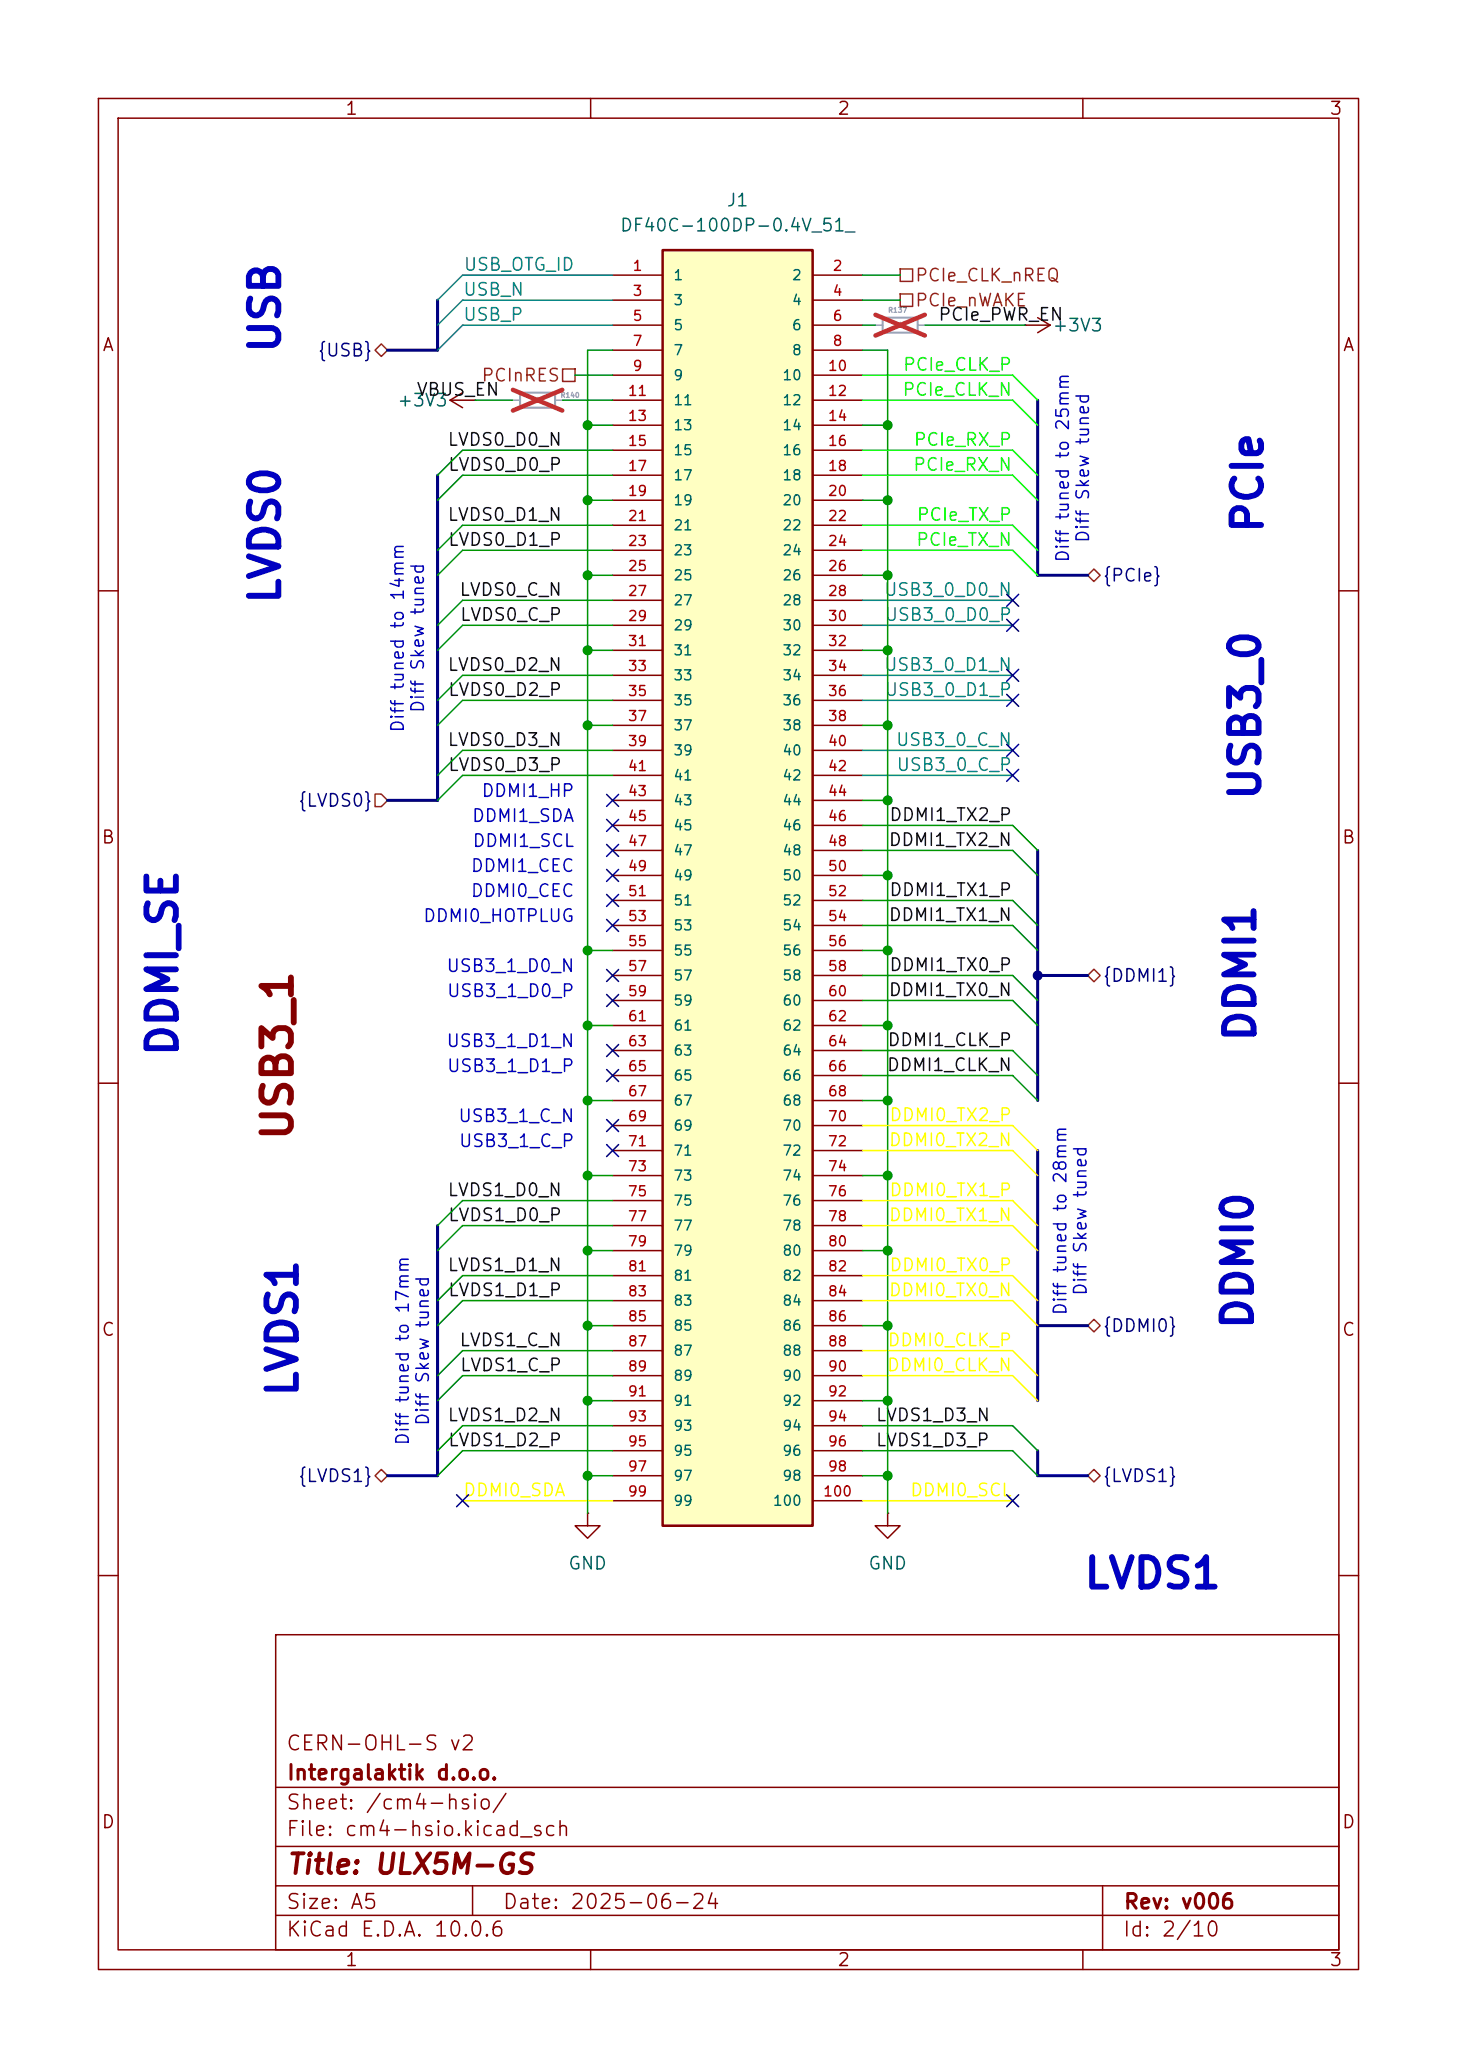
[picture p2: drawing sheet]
<svg xmlns="http://www.w3.org/2000/svg" width="148mm" height="210mm" viewBox="0 0 148 210" stroke-linecap="round" stroke-linejoin="round" font-family="sans-serif">
<g fill="none" stroke="#840000" stroke-width=".15">
<path d="M10 10h128v190h-128zM12 12h124v186h-124zM60 10v2M110 10v2M10 60h2M136 60h2M10 110h2M136 110h2M90.2 153.7v1.2h1.2l-1.2 1.3-1.3-1.3h1.3M90.2 153.7h.1M10 160h2M28 166h108v32h-108z"/>
<path d="M136 160h2M28 194.5h108M28 191.5h108M28 187.5h108M28 181.5h108M48 191.5v3M60 198v2M110 198v2M112 191.5v6.5"/>
</g>
<path d="M52.8 39.9h3.6v1.5h-3.6z" fill="none" stroke="#a1a1a1" stroke-width=".2"/>
<path d="M52.1 40.6h.7M56.4 40.6h.7" fill="none" stroke="#a1a1a1" stroke-width=".15"/>
<path d="M52.1 39.6l5 2.1M57.1 39.6l-5 2.1" fill="none" stroke="#e12e31" stroke-width=".46"/>
<path d="M67.3 25.4h15.2v129.5h-15.2z" fill="#ffffc2"/>
<path d="M67.3 25.4h15.2v129.5h-15.2z" fill="none" stroke="#840000" stroke-width=".25"/>
<g fill="none" stroke="#840000" stroke-width=".15">
<path d="M47 39.9l-1.3 .7M62.2 27.9h5.1M62.2 30.5h5.1M62.2 33h5.1M62.2 35.6h5.1M62.2 38.1h5.1M82.5 27.9h5.1M82.5 30.5h5.1M82.5 33h5.1M82.5 35.6h5.1M82.5 38.1h5.1M104.1 33h.1"/>
<path d="M104.1 33h2.6M105.4 32.3l1.3 .7M106.7 33l-1.3 .8M45.7 40.6h2.6M45.7 40.6l1.3 .8M48.3 40.6h.1M62.2 40.6h5.1M62.2 43.2h5.1M62.2 45.7h5.1M62.2 48.3h5.1M62.2 50.8h5.1M62.2 53.3h5.1"/>
<path d="M62.2 55.9h5.1M62.2 58.4h5.1M82.5 40.6h5.1M82.5 43.2h5.1M82.5 45.7h5.1M82.5 48.3h5.1M82.5 50.8h5.1M82.5 53.3h5.1M82.5 55.9h5.1M82.5 58.4h5.1M62.2 61h5.1M62.2 63.5h5.1"/>
<path d="M62.2 66h5.1M62.2 68.6h5.1M62.2 71.1h5.1M62.2 73.7h5.1M62.2 76.2h5.1M62.2 78.7h5.1M82.5 61h5.1M82.5 63.5h5.1M82.5 66h5.1M82.5 68.6h5.1M82.5 71.1h5.1M82.5 73.7h5.1"/>
<path d="M82.5 76.2h5.1M82.5 78.7h5.1M62.2 81.3h5.1M62.2 83.8h5.1M62.2 86.4h5.1M62.2 88.9h5.1M62.2 91.4h5.1M62.2 94h5.1M62.2 96.5h5.1M62.2 99.1h5.1M82.5 81.3h5.1M82.5 83.8h5.1"/>
<path d="M82.5 86.4h5.1M82.5 88.9h5.1M82.5 91.4h5.1M82.5 94h5.1M82.5 96.5h5.1M82.5 99.1h5.1M62.2 101.6h5.1M62.2 104.1h5.1M62.2 106.7h5.1M62.2 109.2h5.1M62.2 111.8h5.1M62.2 114.3h5.1"/>
<path d="M62.2 116.8h5.1M62.2 119.4h5.1M82.5 101.6h5.1M82.5 104.1h5.1M82.5 106.7h5.1M82.5 109.2h5.1M82.5 111.8h5.1M82.5 114.3h5.1M82.5 116.8h5.1M82.5 119.4h5.1M62.2 121.9h5.1M62.2 124.5h5.1"/>
<path d="M62.2 127h5.1M62.2 129.5h5.1M62.2 132.1h5.1M62.2 134.6h5.1M62.2 137.2h5.1M62.2 139.7h5.1M82.5 121.9h5.1M82.5 124.5h5.1M82.5 127h5.1M82.5 129.5h5.1M82.5 132.1h5.1M82.5 134.6h5.1"/>
<path d="M82.5 137.2h5.1M82.5 139.7h5.1M59.7 153.7v1.2h1.3l-1.3 1.3-1.3-1.3h1.3M59.7 153.7h.1M62.2 142.2h5.1M62.2 144.8h5.1M62.2 147.3h5.1M62.2 149.9h5.1M62.2 152.4h5.1M82.5 142.2h5.1M82.5 144.8h5.1M82.5 147.3h5.1"/>
<path d="M82.5 149.9h5.1M82.5 152.4h5.1"/>
</g>
<path d="M89.7 32.3h3.5v1.5h-3.5z" fill="none" stroke="#a1a1a1" stroke-width=".2"/>
<path d="M88.9 33h.8M93.2 33h.8" fill="none" stroke="#a1a1a1" stroke-width=".15"/>
<path d="M88.9 32l5 2.1M93.9 32l-5 2.1" fill="none" stroke="#e12e31" stroke-width=".46"/>
<path d="M38.1 35.6l.6-.7 .7 .7-.7 .6zM57.1 37.5h1.3v1.2h-1.3zM91.4 27.3h1.3v1.3h-1.3zM91.4 29.8h1.3v1.3h-1.3zM110.5 58.4l.6-.6 .7 .6-.7 .7zM38.1 80.6h.6l.7 .7-.7 .6h-.6zM110.5 99.1l.6-.7 .7 .7-.7 .6zM110.5 134.6l.6-.6 .7 .6-.7 .7zM38.7 149.2l.7 .7-.7 .6-.6-.6zM110.5 149.9l.6-.7 .7 .7-.7 .6z" fill="none" stroke="#725600" stroke-width=".15"/>
<path d="M44.4 30.5v5.1h-5M44.4 48.3v33h-5M105.4 40.6v17.8h5.1M105.4 86.4v25.4M105.4 99.1h5.1M105.4 116.8v25.4M44.4 124.5v25.4h-5M105.4 134.6h5.1M105.4 147.3v2.6h5.1" fill="none" stroke="#000084" stroke-width=".3"/>
<g fill="none" stroke="#009600" stroke-width=".15">
<path d="M58.4 38.1h3.8M62.2 35.6h-2.5v118.1M87.6 33h1.3M87.6 35.6h2.6v118.1M87.6 27.9h3.8M87.6 30.5h3.8M94 33h10.1M48.3 40.6h3.8M57.1 40.6h5.1M59.7 43.2h2.5M59.7 50.8h2.5M59.7 58.4h2.5"/>
<path d="M62.2 45.7h-15.2l-2.6 2.6M62.2 53.3h-15.2l-2.6 2.6M62.2 55.9h-15.2l-2.6 2.5M62.2 48.3h-15.2l-2.6 2.5M87.6 43.2h2.6M87.6 50.8h2.6M87.6 58.4h2.6M59.7 73.7h2.5M59.7 66h2.5M62.2 68.6h-15.2l-2.6 2.5M62.2 61h-15.2l-2.6 2.5M62.2 78.7h-15.2l-2.6 2.6"/>
<path d="M62.2 76.2h-15.2l-2.6 2.5M62.2 71.1h-15.2l-2.6 2.6M62.2 63.5h-15.2l-2.6 2.5M87.6 73.7h2.6M87.6 66h2.6M59.7 96.5h2.5M87.6 99.1h15.3l2.5 2.5M87.6 81.3h2.6M87.6 96.5h2.6M87.6 88.9h2.6M87.6 86.4h15.3l2.5 2.5M87.6 91.4h15.3l2.5 2.6"/>
<path d="M87.6 83.8h15.3l2.5 2.6M87.6 94h15.3l2.5 2.5M59.7 104.1h2.5M59.7 119.4h2.5M59.7 111.8h2.5M87.6 101.6h15.3l2.5 2.5M87.6 106.7h15.3l2.5 2.5M87.6 104.1h2.6M87.6 119.4h2.6M87.6 111.8h2.6M87.6 109.2h15.3l2.5 2.6M59.7 127h2.5"/>
<path d="M59.7 134.6h2.5M62.2 121.9h-15.2l-2.6 2.6M62.2 124.5h-15.2l-2.6 2.5M62.2 129.5h-15.2l-2.6 2.6M62.2 132.1h-15.2l-2.6 2.5M62.2 139.7h-15.2l-2.6 2.5M62.2 137.2h-15.2l-2.6 2.5M87.6 127h2.6M87.6 134.6h2.6M59.7 149.9h2.5M59.7 142.2h2.5M62.2 144.8h-15.2l-2.6 2.5"/>
<path d="M62.2 147.3h-15.2l-2.6 2.6M87.6 144.8h15.3l2.5 2.5M87.6 147.3h15.3l2.5 2.6M87.6 149.9h2.6M87.6 142.2h2.6"/>
</g>
<path d="M87.6 38.1h15.3l2.5 2.5M87.6 53.3h15.3l2.5 2.6M87.6 55.9h15.3l2.5 2.5M87.6 48.3h15.3l2.5 2.5M87.6 45.7h15.3l2.5 2.6M87.6 40.6h15.3l2.5 2.6" fill="none" stroke="#0f0" stroke-width=".15"/>
<path d="M62.2 27.9h-15.2l-2.6 2.6M62.2 30.5h-15.2l-2.6 2.5M62.2 33h-15.2l-2.6 2.6M87.6 78.7h15.3M87.6 76.2h15.3M87.6 63.5h15.3M87.6 61h15.3M87.6 68.6h15.3M87.6 71.1h15.3" fill="none" stroke="#008484" stroke-width=".15"/>
<path d="M87.6 116.8h15.3l2.5 2.6M87.6 114.3h15.3l2.5 2.5M87.6 139.7h15.3l2.5 2.5M87.6 137.2h15.3l2.5 2.5M87.6 121.9h15.3l2.5 2.6M87.6 124.5h15.3l2.5 2.5M87.6 132.1h15.3l2.5 2.5M87.6 129.5h15.3l2.5 2.6M47 152.4h15.2M87.6 152.4h15.3" fill="none" stroke="#ff0" stroke-width=".15"/>
<g fill="none" stroke="#000084" stroke-width=".15">
<path d="M102.3 78.1l1.2 1.2M102.3 68l1.2 1.2M102.3 75.6l1.2 1.2M102.3 70.5l1.2 1.2M102.3 62.9l1.2 1.2M102.3 60.4l1.2 1.2M103.5 78.1l-1.2 1.2M103.5 68l-1.2 1.2M103.5 75.6l-1.2 1.2M103.5 70.5l-1.2 1.2M103.5 62.9l-1.2 1.2M103.5 60.4l-1.2 1.2"/>
<path d="M61.6 90.8l1.2 1.2M61.6 93.4l1.2 1.2M61.6 98.5l1.2 1.2M61.6 83.2l1.2 1.2M61.6 88.3l1.2 1.2M61.6 85.8l1.2 1.2M61.6 80.7l1.2 1.2M62.8 90.8l-1.2 1.2M62.8 93.4l-1.2 1.2M62.8 98.5l-1.2 1.2M62.8 83.2l-1.2 1.2M62.8 88.3l-1.2 1.2"/>
<path d="M62.8 85.8l-1.2 1.2M62.8 80.7l-1.2 1.2M61.6 116.2l1.2 1.2M61.6 113.7l1.2 1.2M61.6 101l1.2 1.2M61.6 106.1l1.2 1.2M61.6 108.6l1.2 1.2M62.8 116.2l-1.2 1.2M62.8 108.6l-1.2 1.2M62.8 113.7l-1.2 1.2M62.8 101l-1.2 1.2M62.8 106.1l-1.2 1.2"/>
<path d="M46.4 151.8l1.2 1.2M47.6 151.8l-1.2 1.2M102.3 151.8l1.2 1.2M103.5 151.8l-1.2 1.2"/>
</g>
<g fill="#009600" stroke="#009600" stroke-width=".1">
<circle cx="90.2" cy="149.9" r=".46"/>
<circle cx="90.2" cy="142.2" r=".46"/>
<circle cx="59.7" cy="96.5" r=".46"/>
<circle cx="59.7" cy="111.8" r=".46"/>
<circle cx="59.7" cy="104.1" r=".46"/>
<circle cx="90.2" cy="104.1" r=".46"/>
<circle cx="59.7" cy="127" r=".46"/>
<circle cx="59.7" cy="119.4" r=".46"/>
<circle cx="59.7" cy="142.2" r=".46"/>
<circle cx="90.2" cy="111.8" r=".46"/>
<circle cx="90.2" cy="134.6" r=".46"/>
<circle cx="90.2" cy="127" r=".46"/>
<circle cx="90.2" cy="119.4" r=".46"/>
<circle cx="59.7" cy="149.9" r=".46"/>
<circle cx="59.7" cy="134.6" r=".46"/>
<circle cx="59.7" cy="66" r=".46"/>
<circle cx="59.7" cy="73.7" r=".46"/>
<circle cx="90.2" cy="66" r=".46"/>
<circle cx="90.2" cy="58.4" r=".46"/>
<circle cx="59.7" cy="43.2" r=".46"/>
<circle cx="59.7" cy="50.8" r=".46"/>
<circle cx="59.7" cy="58.4" r=".46"/>
<circle cx="90.2" cy="73.7" r=".46"/>
<circle cx="90.2" cy="81.3" r=".46"/>
<circle cx="90.2" cy="88.9" r=".46"/>
<circle cx="90.2" cy="96.5" r=".46"/>
<circle cx="90.2" cy="43.2" r=".46"/>
<circle cx="90.2" cy="50.8" r=".46"/>
</g>
<circle cx="105.4" cy="99.1" r=".46" fill="#000084" stroke="#000084" stroke-width=".1"/>
<g font-size="3" fill="#0000c2">
<text x="29.2" y="36" transform="rotate(-90 29.2 36)">USB</text>
<text x="129" y="54.3" transform="rotate(-90 129 54.3)">PCIe</text>
<text x="29.2" y="61.5" transform="rotate(-90 29.2 61.5)">LVDS0</text>
<text x="128.8" y="81.4" transform="rotate(-90 128.8 81.4)">USB3_0</text>
<text x="18.8" y="107.5" transform="rotate(-90 18.8 107.5)">DDMI_SE</text>
<text x="128.2" y="106" transform="rotate(-90 128.2 106)">DDMI1</text>
<text x="128" y="135.2" transform="rotate(-90 128 135.2)">DDMI0</text>
<text x="31" y="142" transform="rotate(-90 31 142)">LVDS1</text>
<text x="109.9" y="162">LVDS1</text>
</g>
<text font-size="3" fill="#840000" x="30.5" y="116" transform="rotate(-90 30.5 116)">USB3_1</text>
<text font-size="2" fill="#840000" x="29" y="190.8">Title: ULX5M-GS</text>
<g font-size="1.5" fill="#840000">
<text x="29" y="178.1">CERN-OHL-S v2</text>
<text x="29" y="184.1">Sheet: /cm4-hsio/</text>
<text x="29.1" y="181.1">Intergalaktik d.o.o.</text>
<text x="29" y="186.8">File: cm4-hsio.kicad_sch</text>
<text x="29" y="197">KiCad E.D.A. 10.0.6</text>
<text x="29" y="194.2">Size: A5</text>
<text x="51" y="194.2">Date: 2025-06-24</text>
<text x="114" y="197">Id: 2/10</text>
<text x="114.1" y="194.2">Rev: v006</text>
</g>
<g font-size="1.3" fill="#840000">
<text x="35" y="12">1</text>
<text x="85" y="12">2</text>
<text x="135" y="12">3</text>
<text x="10.3" y="36">A</text>
<text x="136.3" y="36">A</text>
<text x="10.2" y="86">B</text>
<text x="136.2" y="86">B</text>
<text x="10.2" y="136">C</text>
<text x="136.2" y="136">C</text>
<text x="10.2" y="186">D</text>
<text x="136.2" y="186">D</text>
<text x="35" y="200">1</text>
<text x="85" y="200">2</text>
<text x="135" y="200">3</text>
</g>
<g font-size="1.3" fill="#006464">
<text x="62.9" y="23.8">DF40C-100DP-0.4V_51_</text>
<text x="73.7" y="21.3">J1</text>
<text x="106.8" y="34">+3V3</text>
<text x="40.3" y="41.6">+3V3</text>
<text x="57.6" y="159.7">GND</text>
<text x="88.1" y="159.7">GND</text>
</g>
<g font-size="1.3" fill="#008484">
<text x="47" y="27.8">USB_OTG_ID</text>
<text x="47" y="30.4">USB_N</text>
<text x="47" y="32.9">USB_P</text>
<text x="89.7" y="60.8">USB3_0_D0_N</text>
<text x="89.8" y="63.4">USB3_0_D0_P</text>
<text x="89.7" y="68.5">USB3_0_D1_N</text>
<text x="89.8" y="71">USB3_0_D1_P</text>
<text x="90.9" y="76.1">USB3_0_C_N</text>
<text x="91" y="78.6">USB3_0_C_P</text>
</g>
<g font-size="1.3" fill="#725600">
<text x="92.9" y="28.9">PCIe_CLK_nREQ</text>
<text x="92.9" y="31.4">PCIe_nWAKE</text>
<text x="48.8" y="39.1">PCInRES</text>
</g>
<g font-size="1.3" fill="#0f0f0f">
<text x="95.2" y="32.9">PCIe_PWR_EN</text>
<text x="42.2" y="40.5">VBUS_EN</text>
<text x="45.4" y="45.6">LVDS0_D0_N</text>
<text x="45.4" y="53.2">LVDS0_D1_N</text>
<text x="45.4" y="48.1">LVDS0_D0_P</text>
<text x="45.4" y="55.8">LVDS0_D1_P</text>
<text x="46.6" y="60.8">LVDS0_C_N</text>
<text x="46.6" y="63.4">LVDS0_C_P</text>
<text x="45.4" y="68.5">LVDS0_D2_N</text>
<text x="45.4" y="71">LVDS0_D2_P</text>
<text x="45.4" y="76.1">LVDS0_D3_N</text>
<text x="45.4" y="78.6">LVDS0_D3_P</text>
<text x="90.2" y="83.7">DDMI1_TX2_P</text>
<text x="90.2" y="86.2">DDMI1_TX2_N</text>
<text x="90.2" y="93.9">DDMI1_TX1_N</text>
<text x="90.2" y="91.3">DDMI1_TX1_P</text>
<text x="90.2" y="101.5">DDMI1_TX0_N</text>
<text x="90.2" y="98.9">DDMI1_TX0_P</text>
<text x="90.1" y="106.6">DDMI1_CLK_P</text>
<text x="90" y="109.1">DDMI1_CLK_N</text>
<text x="45.4" y="121.8">LVDS1_D0_N</text>
<text x="45.4" y="124.3">LVDS1_D0_P</text>
<text x="45.4" y="129.4">LVDS1_D1_N</text>
<text x="45.4" y="132">LVDS1_D1_P</text>
<text x="46.6" y="137">LVDS1_C_N</text>
<text x="46.6" y="139.6">LVDS1_C_P</text>
<text x="45.4" y="144.7">LVDS1_D2_N</text>
<text x="45.4" y="147.2">LVDS1_D2_P</text>
<text x="88.9" y="144.7">LVDS1_D3_N</text>
<text x="88.9" y="147.2">LVDS1_D3_P</text>
</g>
<g font-size="1.3" fill="#000084">
<text x="32.2" y="36.5">{USB}</text>
<text x="111.9" y="59.4">{PCIe}</text>
<text x="30.2" y="82.2">{LVDS0}</text>
<text x="111.9" y="100">{DDMI1}</text>
<text x="111.9" y="135.6">{DDMI0}</text>
<text x="30.2" y="150.8">{LVDS1}</text>
<text x="111.9" y="150.8">{LVDS1}</text>
</g>
<g font-size="1.3" fill="#0f0">
<text x="91.6" y="40.5">PCIe_CLK_N</text>
<text x="91.6" y="38">PCIe_CLK_P</text>
<text x="92.7" y="45.6">PCIe_RX_P</text>
<text x="92.7" y="48.1">PCIe_RX_N</text>
<text x="93" y="53.2">PCIe_TX_P</text>
<text x="93" y="55.8">PCIe_TX_N</text>
</g>
<g font-size="1.3" fill="#0000c2">
<text x="108.9" y="57.2" transform="rotate(-90 108.9 57.2)">Diff tuned to 25mm</text>
<text x="111" y="55.2" transform="rotate(-90 111 55.2)">Diff Skew tuned</text>
<text x="41.3" y="74.5" transform="rotate(-90 41.3 74.5)">Diff tuned to 14mm</text>
<text x="43.4" y="72.5" transform="rotate(-90 43.4 72.5)">Diff Skew tuned</text>
<text x="47.9" y="83.8">DDMI1_SDA</text>
<text x="48.8" y="81.3">DDMI1_HP</text>
<text x="47.7" y="88.9">DDMI1_CEC</text>
<text x="47.9" y="86.3">DDMI1_SCL</text>
<text x="42.9" y="94">DDMI0_HOTPLUG</text>
<text x="47.7" y="91.4">DDMI0_CEC</text>
<text x="45.3" y="99">USB3_1_D0_N</text>
<text x="45.3" y="101.6">USB3_1_D0_P</text>
<text x="45.3" y="106.7">USB3_1_D1_N</text>
<text x="45.3" y="109.2">USB3_1_D1_P</text>
<text x="46.5" y="114.3">USB3_1_C_N</text>
<text x="46.5" y="116.8">USB3_1_C_P</text>
<text x="110.7" y="131.7" transform="rotate(-90 110.7 131.7)">Diff Skew tuned</text>
<text x="108.7" y="133.7" transform="rotate(-90 108.7 133.7)">Diff tuned to 28mm</text>
<text x="41.9" y="146.9" transform="rotate(-90 41.9 146.9)">Diff tuned to 17mm</text>
<text x="43.9" y="144.9" transform="rotate(-90 43.9 144.9)">Diff Skew tuned</text>
</g>
<g font-size="1.3" fill="#ff0">
<text x="90.2" y="116.7">DDMI0_TX2_N</text>
<text x="90.2" y="114.2">DDMI0_TX2_P</text>
<text x="90.2" y="124.3">DDMI0_TX1_N</text>
<text x="90.2" y="121.8">DDMI0_TX1_P</text>
<text x="90.2" y="132">DDMI0_TX0_N</text>
<text x="90.2" y="129.4">DDMI0_TX0_P</text>
<text x="90.1" y="137">DDMI0_CLK_P</text>
<text x="90" y="139.6">DDMI0_CLK_N</text>
<text x="47" y="152.3">DDMI0_SDA</text>
<text x="92.4" y="152.3">DDMI0_SCL</text>
</g>
<g font-size="1" fill="#a90000">
<text x="64.2" y="27.8">1</text>
<text x="84.5" y="27.8">2</text>
<text x="64.2" y="30.3">3</text>
<text x="64.2" y="32.8">5</text>
<text x="64.2" y="35.4">7</text>
<text x="84.5" y="30.3">4</text>
<text x="84.5" y="32.8">6</text>
<text x="84.5" y="35.4">8</text>
<text x="63.7" y="40.5">11</text>
<text x="64.2" y="37.9">9</text>
<text x="84" y="37.9">10</text>
<text x="84" y="40.5">12</text>
<text x="63.7" y="43">13</text>
<text x="63.7" y="45.5">15</text>
<text x="84" y="43">14</text>
<text x="84" y="45.5">16</text>
<text x="63.7" y="48.1">17</text>
<text x="63.7" y="50.6">19</text>
<text x="63.7" y="53.2">21</text>
<text x="84" y="48.1">18</text>
<text x="84" y="50.6">20</text>
<text x="84" y="53.2">22</text>
<text x="63.7" y="55.7">23</text>
<text x="63.7" y="58.2">25</text>
<text x="84" y="55.7">24</text>
<text x="84" y="58.2">26</text>
<text x="63.7" y="60.8">27</text>
<text x="63.7" y="63.3">29</text>
<text x="63.7" y="65.9">31</text>
<text x="84" y="60.8">28</text>
<text x="84" y="63.3">30</text>
<text x="84" y="65.9">32</text>
<text x="63.7" y="68.4">33</text>
<text x="63.7" y="70.9">35</text>
<text x="84" y="68.4">34</text>
<text x="84" y="70.9">36</text>
<text x="63.7" y="73.5">37</text>
<text x="63.7" y="76">39</text>
<text x="84" y="73.5">38</text>
<text x="84" y="76">40</text>
<text x="63.7" y="78.6">41</text>
<text x="63.7" y="81.1">43</text>
<text x="63.7" y="83.6">45</text>
<text x="84" y="78.6">42</text>
<text x="84" y="81.1">44</text>
<text x="84" y="83.6">46</text>
<text x="63.7" y="86.2">47</text>
<text x="63.7" y="88.7">49</text>
<text x="84" y="86.2">48</text>
<text x="84" y="88.7">50</text>
<text x="63.7" y="91.3">51</text>
<text x="63.7" y="93.8">53</text>
<text x="84" y="91.3">52</text>
<text x="84" y="93.8">54</text>
<text x="63.7" y="96.3">55</text>
<text x="63.7" y="98.9">57</text>
<text x="63.7" y="101.4">59</text>
<text x="84" y="96.3">56</text>
<text x="84" y="98.9">58</text>
<text x="84" y="101.4">60</text>
<text x="63.7" y="104">61</text>
<text x="63.7" y="106.5">63</text>
<text x="84" y="104">62</text>
<text x="84" y="106.5">64</text>
<text x="63.7" y="109">65</text>
<text x="63.7" y="111.6">67</text>
<text x="84" y="109">66</text>
<text x="84" y="111.6">68</text>
<text x="63.7" y="114.1">69</text>
<text x="63.7" y="116.7">71</text>
<text x="63.7" y="119.2">73</text>
<text x="84" y="114.1">70</text>
<text x="84" y="116.7">72</text>
<text x="84" y="119.2">74</text>
<text x="63.7" y="121.7">75</text>
<text x="63.7" y="124.3">77</text>
<text x="84" y="121.7">76</text>
<text x="84" y="124.3">78</text>
<text x="63.7" y="126.8">79</text>
<text x="63.7" y="129.4">81</text>
<text x="63.7" y="131.9">83</text>
<text x="84" y="126.8">80</text>
<text x="84" y="129.4">82</text>
<text x="84" y="131.9">84</text>
<text x="63.7" y="134.4">85</text>
<text x="63.7" y="137">87</text>
<text x="84" y="134.4">86</text>
<text x="84" y="137">88</text>
<text x="63.7" y="139.5">89</text>
<text x="63.7" y="142.1">91</text>
<text x="84" y="139.5">90</text>
<text x="84" y="142.1">92</text>
<text x="63.7" y="144.6">93</text>
<text x="63.7" y="147.1">95</text>
<text x="63.7" y="149.7">97</text>
<text x="84" y="144.6">94</text>
<text x="84" y="147.1">96</text>
<text x="84" y="149.7">98</text>
<text x="63.7" y="152.2">99</text>
<text x="83.5" y="152.2">100</text>
</g>
<g font-size="1" fill="#006464">
<text x="68.3" y="28.7">1</text>
<text x="80.4" y="28.7">2</text>
<text x="68.3" y="31.2">3</text>
<text x="68.3" y="33.8">5</text>
<text x="80.4" y="31.2">4</text>
<text x="80.4" y="33.8">6</text>
<text x="68.3" y="36.3">7</text>
<text x="68.3" y="38.9">9</text>
<text x="68.3" y="41.4">11</text>
<text x="79.4" y="38.9">10</text>
<text x="79.4" y="41.4">12</text>
<text x="80.4" y="36.3">8</text>
<text x="68.3" y="43.9">13</text>
<text x="68.3" y="46.5">15</text>
<text x="79.4" y="43.9">14</text>
<text x="79.4" y="46.5">16</text>
<text x="68.3" y="49">17</text>
<text x="68.3" y="51.6">19</text>
<text x="79.4" y="49">18</text>
<text x="79.4" y="51.6">20</text>
<text x="68.3" y="54.1">21</text>
<text x="68.3" y="56.6">23</text>
<text x="68.3" y="59.2">25</text>
<text x="79.4" y="54.1">22</text>
<text x="79.4" y="56.6">24</text>
<text x="79.4" y="59.2">26</text>
<text x="68.3" y="61.7">27</text>
<text x="68.3" y="64.3">29</text>
<text x="79.4" y="61.7">28</text>
<text x="79.4" y="64.3">30</text>
<text x="68.3" y="66.8">31</text>
<text x="68.3" y="69.3">33</text>
<text x="68.3" y="71.9">35</text>
<text x="79.4" y="66.8">32</text>
<text x="79.4" y="69.3">34</text>
<text x="79.4" y="71.9">36</text>
<text x="68.3" y="74.4">37</text>
<text x="68.3" y="77">39</text>
<text x="79.4" y="74.4">38</text>
<text x="79.4" y="77">40</text>
<text x="68.3" y="79.5">41</text>
<text x="68.3" y="82">43</text>
<text x="79.4" y="79.5">42</text>
<text x="79.4" y="82">44</text>
<text x="68.3" y="84.6">45</text>
<text x="68.3" y="87.1">47</text>
<text x="68.3" y="89.7">49</text>
<text x="79.4" y="84.6">46</text>
<text x="79.4" y="87.1">48</text>
<text x="79.4" y="89.7">50</text>
<text x="68.3" y="92.2">51</text>
<text x="68.3" y="94.7">53</text>
<text x="79.4" y="92.2">52</text>
<text x="79.4" y="94.7">54</text>
<text x="68.3" y="97.3">55</text>
<text x="68.3" y="99.8">57</text>
<text x="79.4" y="97.3">56</text>
<text x="79.4" y="99.8">58</text>
<text x="68.3" y="102.4">59</text>
<text x="68.3" y="104.9">61</text>
<text x="68.3" y="107.4">63</text>
<text x="79.4" y="102.4">60</text>
<text x="79.4" y="104.9">62</text>
<text x="79.4" y="107.4">64</text>
<text x="68.3" y="110">65</text>
<text x="68.3" y="112.5">67</text>
<text x="79.4" y="110">66</text>
<text x="79.4" y="112.5">68</text>
<text x="68.3" y="115.1">69</text>
<text x="68.3" y="117.6">71</text>
<text x="79.4" y="115.1">70</text>
<text x="79.4" y="117.6">72</text>
<text x="68.3" y="120.1">73</text>
<text x="68.3" y="122.7">75</text>
<text x="68.3" y="125.2">77</text>
<text x="79.4" y="120.1">74</text>
<text x="79.4" y="122.7">76</text>
<text x="79.4" y="125.2">78</text>
<text x="68.3" y="127.8">79</text>
<text x="68.3" y="130.3">81</text>
<text x="79.4" y="127.8">80</text>
<text x="79.4" y="130.3">82</text>
<text x="68.3" y="132.8">83</text>
<text x="68.3" y="135.4">85</text>
<text x="68.3" y="137.9">87</text>
<text x="79.4" y="132.8">84</text>
<text x="79.4" y="135.4">86</text>
<text x="79.4" y="137.9">88</text>
<text x="68.3" y="140.5">89</text>
<text x="68.3" y="143">91</text>
<text x="79.4" y="140.5">90</text>
<text x="79.4" y="143">92</text>
<text x="68.3" y="145.5">93</text>
<text x="68.3" y="148.1">95</text>
<text x="79.4" y="145.5">94</text>
<text x="79.4" y="148.1">96</text>
<text x="68.3" y="150.6">97</text>
<text x="68.3" y="153.2">99</text>
<text x="78.4" y="153.2">100</text>
<text x="79.4" y="150.6">98</text>
</g>
<g font-size=".5" fill="#989898">
<text x="90.2" y="31.9">R137</text>
<text x="90.7" y="33.4">10k</text>
<text x="53.9" y="41">10k</text>
<text x="56.9" y="40.5">R140</text>
</g>
</svg>
